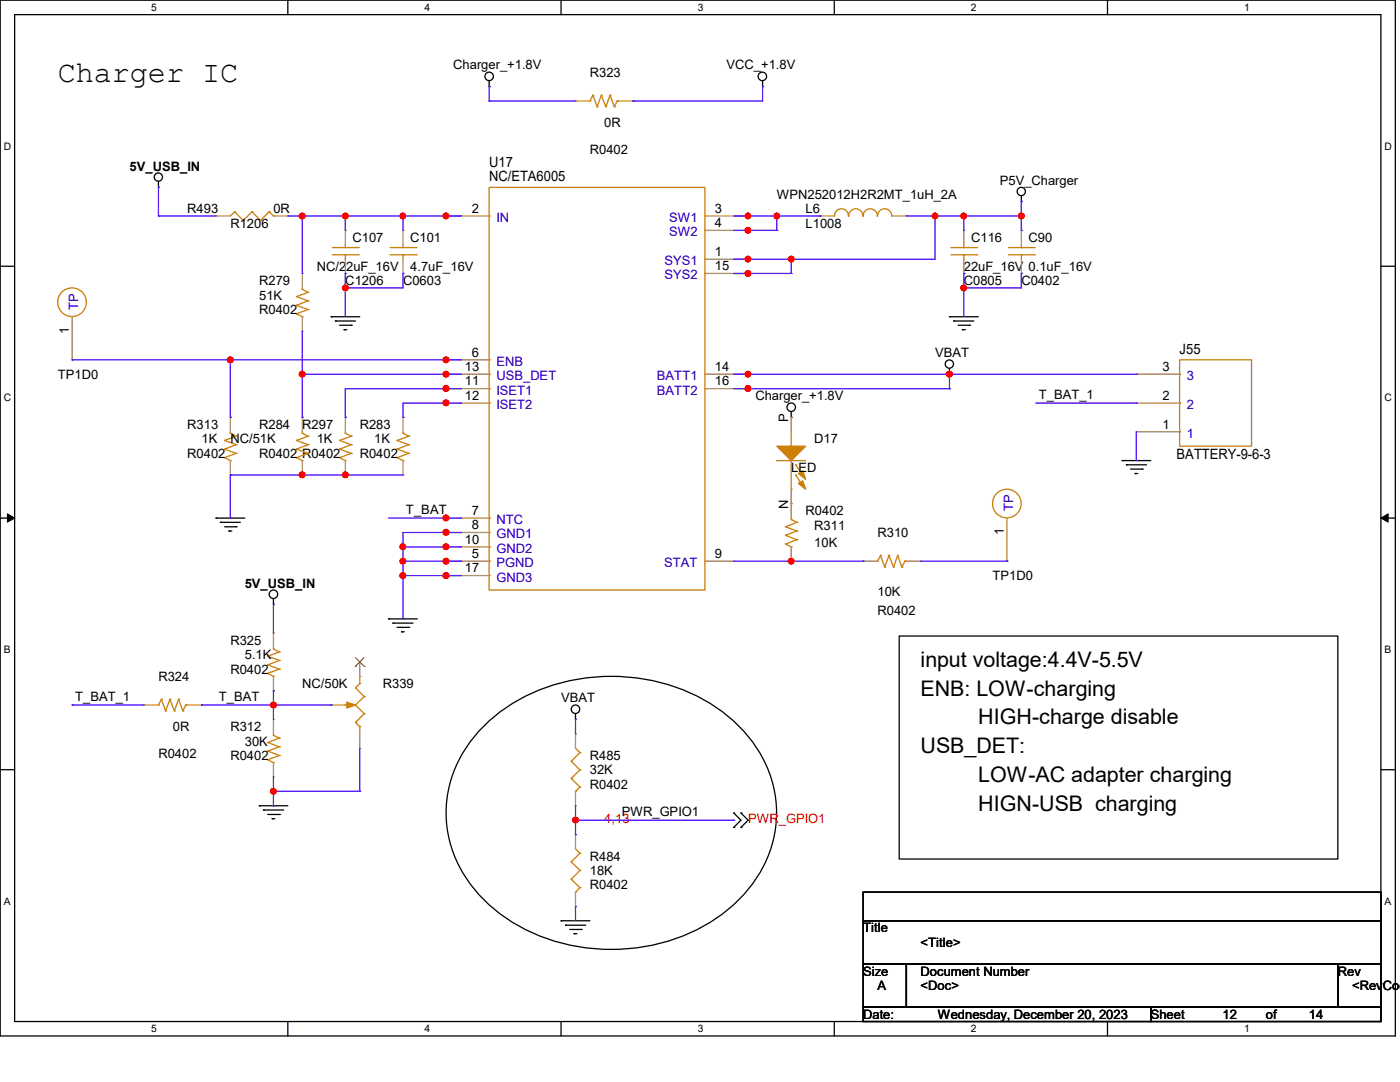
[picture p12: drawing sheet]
<svg xmlns="http://www.w3.org/2000/svg" width="279mm" height="216mm" viewBox="0 0 279 216" stroke-linecap="round" stroke-linejoin="round" font-family="sans-serif">
<path d="M0 0h278.5v206.7h-278.5zM2.9 2.9h272.7v200.9h-272.7z" fill="none" stroke="#000" stroke-width=".25"/>
<g fill="#fff">
<path d="M30.2 .3h1.1v2.3h-1.1z"/>
<path d="M30.2 204.1h1.1v2.3h-1.1z"/>
</g>
<path d="M57.4 0v2.9M57.4 203.8v2.9" fill="none" stroke="#000" stroke-width=".25"/>
<g fill="#fff">
<path d="M84.7 .3h1.1v2.3h-1.1z"/>
<path d="M84.7 204.1h1.1v2.3h-1.1z"/>
</g>
<path d="M112 0v2.9M112 203.8v2.9" fill="none" stroke="#000" stroke-width=".25"/>
<g fill="#fff">
<path d="M139.2 .3h1.1v2.3h-1.1z"/>
<path d="M139.2 204.1h1.1v2.3h-1.1z"/>
</g>
<path d="M166.5 0v2.9M166.5 203.8v2.9" fill="none" stroke="#000" stroke-width=".25"/>
<g fill="#fff">
<path d="M193.8 .3h1.1v2.3h-1.1z"/>
<path d="M193.8 204.1h1.1v2.3h-1.1z"/>
</g>
<path d="M221 0v2.9M221 203.8v2.9" fill="none" stroke="#000" stroke-width=".25"/>
<g fill="#fff">
<path d="M248.3 .3h1.1v2.3h-1.1z"/>
<path d="M248.3 204.1h1.1v2.3h-1.1z"/>
<path d="M.8 28h1.4v2.3h-1.4z"/>
<path d="M276.3 28h1.4v2.3h-1.4z"/>
<path d="M.8 78.2h1.4v2.3h-1.4z"/>
<path d="M276.3 78.2h1.4v2.3h-1.4z"/>
</g>
<path d="M0 53.1h2.9M275.6 53.1h2.9" fill="none" stroke="#000" stroke-width=".25"/>
<g fill="#fff">
<path d="M.8 128.5h1.3v2.2h-1.3z"/>
<path d="M276.3 128.5h1.3v2.2h-1.3z"/>
</g>
<path d="M0 103.4h2.9M275.6 103.4h2.9" fill="none" stroke="#000" stroke-width=".25"/>
<path d="M1.5 102.5l1.4 .9-1.4 .8zM275.6 103.4l1.4-.9v1.7z" fill="#000" stroke="#000" stroke-width=".2"/>
<g fill="#fff">
<path d="M.8 178.7h1.3v2.2h-1.3z"/>
<path d="M276.3 178.7h1.3v2.2h-1.3z"/>
</g>
<g fill="none" stroke="#000" stroke-width=".25">
<path d="M97.6 17.3h.1M97.6 16.1v1.2M152.2 17.3h.1M152.2 16.1v1.2M31.6 37.4h.1M31.6 36.2v1.2M203.8 39.1v1.1M203.8 40.2h.1M66.1 63.2h.1M66.1 63.2h5.7M66.9 64.1h.1M66.9 64.1h4.1"/>
<path d="M67.8 64.9h2.3M68.7 65.8h.1M68.7 65.8h.5M70.1 64.9h.1M189.5 63.2h.1M189.5 74.7h.1M189.5 63.2h5.7M189.5 73.5v1.2M190.3 64.1h.1M190.3 64.1h4.1M191.2 64.9h2.3M192.1 65.8h.1"/>
<path d="M192.1 65.8h.6M193.5 64.9h.1M157.9 83.3h.1M157.9 82.1v1.2M223.9 91.9h.1M223.9 91.9h5.8M224.8 92.8h.1M224.8 92.8h4M225.6 93.6h2.4M226.5 94.5h.1M226.5 94.5h.6M228 93.6h.1"/>
<path d="M43.1 103.4h.1M43.1 103.4h5.8M44 104.2h.1M44 104.2h4M44.8 105.1h2.3M45.7 106h.1M45.7 106h.6M47.1 105.1h.1M54.6 119.5v1.1M54.6 120.6h.1M77.6 123.5h.1M77.6 123.5h5.7"/>
<path d="M78.4 124.3h.1M78.4 124.3h4M79.2 125.2h2.4M80.1 126.1h.1M80.1 126.1h.6M81.6 125.2h.1M179.5 126.9h87.5v44.5h-87.5zM0 153.6h2.9M97.1 144.3a37.1 37.1 0 0 1 32.1-8.7 33.1 33.1 0 0 1 21.7 13.4 23.4 23.4 0 0 1-2.6 29.6 36.3 36.3 0 0 1-31.2 10.5 33.8 33.8 0 0 1-24-13.7 23.4 23.4 0 0 1 2.6-29.6zM114.9 143.6h.1M114.9 142.4v1.2M275.6 153.6h2.9"/>
<path d="M51.7 160.8h.1M51.7 160.8h5.7M52.6 161.6h.1M52.6 161.6h4M53.4 162.5h2.4M54.3 163.4h.1M54.3 163.4h.6M55.8 162.5h.1M146.4 165.1h.1M146.4 162.2h.1M146.4 162.2l1.5 1.5-1.5 1.4M147.9 165.1h.1"/>
<path d="M147.9 162.2h.1M147.9 162.2l1.4 1.5-1.4 1.4M172.3 178h103.3v5.7h-103.3zM112 183.7h.1M112 183.7h5.7M112.9 184.6h.1M112.9 184.6h4M113.7 185.5h2.3M114.6 186.3h.1M114.6 186.3h.5M116 185.5h.1M172.3 183.7h103.3v8.7h-103.3z"/>
<path d="M172.3 192.4h8.6v8.6h-8.6zM180.9 192.4h86.1v8.6h-86.1zM267 192.4h8.6v8.6h-8.6zM172.3 201h57.4v2.8h-57.4zM229.7 201h45.9v2.8h-45.9z"/>
<circle cx="97.6" cy="15.2" r=".85"/>
<circle cx="152.1" cy="15.2" r=".85"/>
<circle cx="31.6" cy="35.3" r=".83"/>
<circle cx="203.8" cy="38.2" r=".83"/>
<circle cx="189.5" cy="72.6" r=".83"/>
<circle cx="157.9" cy="81.3" r=".85"/>
<circle cx="54.6" cy="118.6" r=".85"/>
<circle cx="114.9" cy="141.5" r=".85"/>
</g>
<g fill="none" stroke="#cc8006" stroke-width=".25">
<path d="M118.3 19h.1M118.3 19l.9 2.3M118.3 19l-.6 1.2M120 19h.1M120 19l.9 2.3M120 19l-.8 2.3M121.8 19h.1M121.8 19l.8 2.3M121.8 19l-.9 2.3M97.6 37.4h43.1v80.3h-43.1zM117.7 20.2h.1M119.2 21.3h.1"/>
<path d="M120.9 21.3h.1M122.6 21.3h.1M123.2 20.2h.1M123.2 20.2l-.6 1.1M123.2 20.2h.3M46.8 42.2h.1M46.8 42.2l-.8 .9M46.8 42.2l1.8 1.8M48.6 44h.1M50.3 42.2h.1M50.3 42.2l-1.7 1.8M50.3 42.2l1.7 1.8"/>
<path d="M52 44h.1M53.7 42.2h.1M53.7 42.2l-1.7 1.8M53.7 42.2l.9 .9M54.6 43.1h.1M59.2 59.2h.1M59.2 59.2l2.3 .8M60.3 57.7h.1M60.3 57.7l1.2 .6M60.3 57.4v.3M61.5 58.3h.1M61.5 58.3l-2.3 .9"/>
<path d="M66.3 50.8h5.2M66.3 49.4h5.2M68.9 49.4h.1M68.9 50.8h.1M68.9 48.9v.5M68.9 50.8v.9M71.5 50.8h.1M71.5 49.4h.1M77.9 50.8h5.1M77.9 49.4h5.1M80.4 49.4h.1M80.4 50.8h.1"/>
<path d="M80.4 48.9v.5M80.4 50.8v.9M83 50.8h.1M83 49.4h.1M97.6 43.1h.1M140.7 51.7h.1M140.7 43.1h.1M140.7 46h.1M140.7 54.6h.1M166.5 43.1a1.4 1.4 0 0 1 1.4-1.4 1.4 1.4 0 0 1 1.4 1.4M169.4 43.1a1.42 1.42 0 0 1 1.4-1.4 1.42 1.42 0 0 1 1.4 1.4 1.46 1.46 0 0 1 1-1.3 1.46 1.46 0 0 1 1.6 .4l.3 .9M175.1 43.1a1.42 1.42 0 0 1 1.5-1.4 1.42 1.42 0 0 1 1.4 1.4"/>
<path d="M189.8 50.8h5.1M189.8 49.4h5.1M192.4 49.4h.1M192.4 50.8h.1M192.4 48.9v.5M192.4 50.8v.9M194.9 50.8h.1M194.9 49.4h.1M201.3 50.8h5.1M201.3 49.4h5.1M203.8 49.4h.1M203.8 50.8h.1"/>
<path d="M203.8 48.9v.5M203.8 50.8v.9M206.4 50.8h.1M206.4 49.4h.1M59.2 60.9h.1M59.2 62.6h.1M59.2 60.9l2.3 .9M59.2 62.6l1.1 .6M60.3 63.2h.1M61.5 60h.1M61.5 61.8h.1M61.5 60l-2.3 .9"/>
<path d="M61.5 61.8l-2.3 .8M97.6 71.8h.1M97.6 77.6h.1M97.6 74.7h.1M140.7 74.7h.1M140.7 77.6h.1M235.4 71.8h14.4v17.2h-14.4zM235.4 74.7h.1M44.8 87.9h.1M44.8 89.6h.1M44.8 91.3h.1M44.8 87.9l2.3 .8"/>
<path d="M44.8 89.6l2.3 .9M44.8 91.3l1.2 .6M46 91.9h.1M46 86.4h.1M46 86.4l1.1 .6M46 86.1v.3M47.1 87h.1M47.1 88.7h.1M47.1 90.5h.1M47.1 87l-2.3 .9M47.1 88.7l-2.3 .9M47.1 90.5l-2.3 .8"/>
<path d="M59.2 87.9h.1M59.2 89.6h.1M59.2 91.3h.1M59.2 87.9l2.3 .8M59.2 89.6l2.3 .9M59.2 91.3l1.1 .6M60.3 91.9h.1M60.3 86.4h.1M60.3 86.1v.3M60.3 86.4l1.2 .6M61.5 87h.1M61.5 88.7h.1"/>
<path d="M61.5 90.5h.1M61.5 87l-2.3 .9M61.5 88.7l-2.3 .9M61.5 90.5l-2.3 .8M67.8 87.9h.1M67.8 89.6h.1M67.8 91.3h.1M67.8 87.9l2.3 .8M67.8 89.6l2.3 .9M67.8 91.3l1.1 .6M68.9 91.9h.1M68.9 86.4h.1"/>
<path d="M68.9 86.4l1.2 .6M68.9 86.1v.3M70.1 87h.1M70.1 88.7h.1M70.1 90.5h.1M70.1 87l-2.3 .9M70.1 88.7l-2.3 .9M70.1 90.5l-2.3 .8M79.2 87.9h.1M79.2 89.6h.1M79.2 91.3h.1M79.2 87.9l2.4 .8"/>
<path d="M79.2 89.6l2.4 .9M79.2 91.3l1.2 .6M80.4 91.9h.1M80.4 86.4h.1M80.4 86.4l1.2 .6M80.4 86.1v.3M81.6 87h.1M81.6 88.7h.1M81.6 90.5h.1M81.6 87l-2.4 .9M81.6 88.7l-2.4 .9M81.6 90.5l-2.4 .8"/>
<path d="M97.6 80.4h.1M155 91.9h.1M155 91.9h5.8M157.9 89h.1M157.9 97.6h.1M157.9 86.1v2.9M157.9 91.9v5.7M158.8 92.8h.1M158.8 94.8h.1M158.8 92.8l1.7 2.5M158.8 94.8l1.7 2.6M235.4 86.1h.1"/>
<path d="M235.4 80.4h.1M97.6 112h.1M97.6 103.4h.1M97.6 106.3h.1M97.6 109.1h.1M97.6 114.9h.1M140.7 112h.1M156.8 105.1h.1M156.8 106.8h.1M156.8 108.5h.1M156.8 105.1l2.2 .9M156.8 106.8l2.2 .9"/>
<path d="M156.8 108.5l1.1 .6M157.9 109.1h.1M157.9 103.7h.1M157.9 103.7l1.1 .5M157.9 103.4v.3M159 104.2h.1M159 106h.1M159 107.7h.1M159 104.2l-2.2 .9M159 106l-2.2 .8M159 107.7l-2.2 .8M175.1 112h.1"/>
<path d="M175.7 110.8h.1M175.7 110.8l.9 2.4M175.7 110.8l-.6 1.2M176.6 113.2h.1M177.4 110.8h.1M177.4 110.8l.9 2.4M177.4 110.8l-.8 2.4M178.3 113.2h.1M179.2 110.8h.1M179.2 110.8l.8 2.4M179.2 110.8l-.9 2.4M180 113.2h.1"/>
<path d="M180.6 112h.1M180.6 112l-.6 1.2M180.6 112h.3M32.2 139.5h.1M32.2 139.5l.9 2.4M32.2 139.5l-.6 1.2M33.9 139.5h.1M33.9 139.5l.9 2.4M33.9 139.5l-.8 2.4M35.6 139.5h.1M35.6 139.5l.9 2.4M35.6 139.5l-.8 2.4"/>
<path d="M53.4 130.9h.1M53.4 132.7h.1M53.4 134.4h.1M53.4 130.9l2.4 .9M53.4 132.7l2.4 .8M53.4 134.4l1.2 .6M54.6 135h.1M54.6 129.5h.1M54.6 129.5l1.2 .6M54.6 129.2v.3M55.8 130.1h.1M55.8 131.8h.1"/>
<path d="M55.8 133.5h.1M55.8 130.1l-2.4 .8M55.8 131.8l-2.4 .9M55.8 133.5l-2.4 .9M71 137.2h.1M71 137.2l1.7 1.8M71.8 136.4h.1M71.8 135h.1M71.8 135v1.4M71.8 136.4l-.8 .8M72.7 139h.1M72.7 139l-1.7 1.7"/>
<path d="M31.6 140.7h.1M33.1 141.9h.1M34.8 141.9h.1M36.5 141.9h.1M37.1 140.7h.1M37.1 140.7h.3M37.1 140.7l-.6 1.2M53.4 148.2h.1M53.4 149.9h.1M53.4 151.6h.1M53.4 148.2l2.4 .8M53.4 149.9l2.4 .8"/>
<path d="M53.4 151.6l1.2 .6M54.6 152.2h.1M54.6 146.7h.1M54.6 146.4v.3M54.6 146.7l1.2 .6M55.8 147.3h.1M55.8 149h.1M55.8 150.7h.1M55.8 147.3l-2.4 .9M55.8 149l-2.4 .9M55.8 150.7l-2.4 .9M68.9 140.7h.1"/>
<path d="M68.9 140.7h.6M71 144.1h.1M71 140.7h.1M71 144.1l.8 .9M71 140.7l1.7 1.7M71.8 145h.1M71.8 145v1.4M72.7 142.4h.1M72.7 142.4l-1.7 1.7M114 151.9h.1M114 155.3h.1M114 151.9l1.7 1.7"/>
<path d="M114 155.3l1.7 1.8M114.9 157.9h.1M114.9 149.3l.8 .9M115.7 150.2h.1M115.7 153.6h.1M115.7 157.1h.1M115.7 150.2l-1.7 1.7M115.7 153.6l-1.7 1.7M115.7 157.1l-.8 .8M114 172h.1M114 175.4h.1M114 172l1.7 1.7"/>
<path d="M114 175.4l1.7 1.7M114.9 178h.1M114.9 169.4l.8 .9M115.7 170.3h.1M115.7 173.7h.1M115.7 177.1h.1M115.7 170.3l-1.7 1.7M115.7 173.7l-1.7 1.7M115.7 177.1l-.8 .9"/>
<circle cx="14.4" cy="60.3" r="2.86"/>
<circle cx="200.9" cy="100.5" r="2.86"/>
</g>
<g fill="none" stroke="#a84" stroke-width=".25">
<path d="M114.9 20.2h.1M114.9 20.2h2.8M123.5 20.2h2.8M126.3 20.2h.1M43.1 43.1h.1M43.1 43.1h2.9M54.6 43.1h2.8M57.4 43.1h.1M60.3 54.6h.1M60.3 54.6v2.8M68.9 46h.1M68.9 54.6h.1"/>
<path d="M68.9 46v2.9M68.9 51.7v2.9M80.4 46h.1M80.4 54.6h.1M80.4 46v2.9M80.4 51.7v2.9M89 43.1h.1M89 43.1h8.6M140.7 51.7h8.6M140.7 43.1h8.6M140.7 46h8.6M140.7 54.6h8.6"/>
<path d="M149.3 51.7h.1M149.3 43.1h.1M149.3 46h.1M149.3 54.6h.1M163.7 43.1h.1M163.7 43.1h2.8M178 43.1h2.9M180.9 43.1h.1M192.4 46h.1M192.4 54.6h.1M192.4 46v2.9M192.4 51.7v2.9"/>
<path d="M203.8 46h.1M203.8 54.6h.1M203.8 46v2.9M203.8 51.7v2.9M14.4 71.8h.1M14.4 63.2v8.6M60.3 66.1h.1M60.3 63.2v2.9M89 71.8h.1M89 77.6h.1M89 74.7h.1M89 71.8h8.6"/>
<path d="M89 77.6h8.6M89 74.7h8.6M140.7 77.6h8.6M140.7 74.7h8.6M149.3 74.7h.1M149.3 77.6h.1M226.8 74.7h.1M226.8 74.7h8.6M46 94.8h.1M46 83.3h.1M46 83.3v2.8M46 91.9v2.9"/>
<path d="M60.3 94.8h.1M60.3 83.3h.1M60.3 83.3v2.8M60.3 91.9v2.9M68.9 94.8h.1M68.9 83.3h.1M68.9 83.3v2.8M68.9 91.9v2.9M80.4 94.8h.1M80.4 83.3h.1M80.4 83.3v2.8M80.4 91.9v2.9"/>
<path d="M89 80.4h.1M89 80.4h8.6M157.9 83.3h.1M157.9 83.3v2.8M157.9 97.6v5.8M226.8 86.1h.1M226.8 80.4h.1M226.8 80.4h8.6M226.8 86.1h8.6M89 112h.1M89 103.4h.1M89 106.3h.1"/>
<path d="M89 109.1h.1M89 114.9h.1M89 112h8.6M89 103.4h8.6M89 106.3h8.6M89 109.1h8.6M89 114.9h8.6M140.7 112h5.7M146.4 112h.1M157.9 112h.1M157.9 100.5h.1M157.9 109.1v2.9"/>
<path d="M172.3 112h.1M172.3 112h2.8M180.9 112h2.8M183.7 112h.1M201 112h.1M201 103.4v8.6M54.6 137.8h.1M54.6 126.3h.1M54.6 126.3v2.9M54.6 135v2.8M71.8 132.1h.1M71.8 132.1v2.9"/>
<path d="M28.7 140.7h.1M28.7 140.7h2.9M37.4 140.7h2.8M40.2 140.7h.1M54.6 155h.1M54.6 143.6h.1M54.6 143.6v2.8M54.6 152.2v2.8M66.1 140.7h.1M66.1 140.7h2.8M71.8 149.3h.1M71.8 146.4v2.9"/>
<path d="M114.9 146.4h.1M114.9 146.4v2.9M114.9 157.9v2.9M114.9 160.8h.1M114.9 166.5h.1M114.9 166.5v2.9M114.9 178v2.9M114.9 180.9h.1"/>
</g>
<g fill="#cc8006" stroke="#cc8006" stroke-width=".25">
<path d="M69.2 140.1l1.8 .6-1.8 .6z"/>
<path d="M155 89h5.8l-2.9 2.9z"/>
<path d="M159.3 94.5l.9-.6 .6 1.7z"/>
<path d="M159.3 96.5l.9-.6 .6 1.7z"/>
</g>
<path d="M70.9 133h.1M71 131.2l1.7 1.8M72.6 131.2l-1.7 1.8M72.7 133h.1" fill="none" stroke="#804000" stroke-width=".2"/>
<g fill="none" stroke="#4200ff" stroke-width=".25">
<path d="M97.6 17.3h.1M97.6 17.3v2.9M152.2 17.3h.1M152.2 17.3v2.9h-25.9M31.6 37.4h.1M31.6 37.4v5.7M97.6 20.2h.1M97.6 20.2h17.3M126.3 20.2h.1M31.6 43.1h.1M31.6 43.1h11.5M57.4 43.1h34.5"/>
<path d="M60.3 43.1h.1M60.3 43.1v11.5M68.9 43.1h.1M68.9 54.6h.1M68.9 57.4h.1M68.9 43.1v2.9M68.9 54.6v8.6M80.4 43.1h.1M80.4 54.6h.1M80.4 43.1v2.9M80.4 54.6v2.8h-11.5M89 43.1h.1"/>
<path d="M91.9 43.1h.1M146.4 43.1h17.3M146.4 46h8.6M146.4 54.6h11.5M149.3 43.1h.1M149.3 46h.1M149.3 51.7h.1M149.3 54.6h.1M155 43.1h.1M155 46h.1M155 43.1v2.9M157.9 51.7h.1"/>
<path d="M157.9 54.6h.1M157.9 51.7v2.9M163.7 43.1h.1M180.9 43.1h22.9M186.6 43.1h.1M186.6 43.1v8.6h-40.2M192.4 43.1h.1M192.4 54.6h.1M192.4 57.4h.1M192.4 43.1v2.9M192.4 54.6v8.6M203.8 40.2h.1"/>
<path d="M203.8 43.1h.1M203.8 46h.1M203.8 54.6h.1M203.8 40.2v5.8M203.8 54.6v2.8h-11.4M14.4 71.8h.1M14.4 71.8h77.5M46 71.8v11.5M60.3 74.7h.1M60.3 66.1v17.2M60.3 74.7h31.6M89 71.8h.1"/>
<path d="M89 74.7h.1M89 77.6h.1M91.9 77.6h.1M91.9 71.8h.1M91.9 74.7h.1M91.9 77.6h-23v5.7M146.4 74.7h80.4M146.4 77.6h43.1M149.3 74.7h.1M149.3 77.6h.1M189.5 77.6h.1M189.5 74.7h.1"/>
<path d="M189.5 74.7v2.9M226.8 74.7h.1M46 83.3h.1M46 94.8h.1M46 94.8v8.6M46 94.8h34.4M60.3 83.3h.1M60.3 94.8h.1M68.9 83.3h.1M68.9 94.8h.1M80.4 83.3h.1M89 80.4h.1"/>
<path d="M91.9 80.4h.1M91.9 80.4h-11.5v2.9M206.7 80.4h20.1M226.8 80.4h.1M226.8 91.9h.1M226.8 86.1v5.8M46 103.4h.1M77.6 103.4h14.3M80.4 109.1h.1M80.4 112h.1M80.4 114.9h.1M80.4 109.1h11.5"/>
<path d="M80.4 112h11.5M80.4 114.9h11.5M89 103.4h.1M89 106.3h.1M89 109.1h.1M89 112h.1M89 114.9h.1M91.9 106.3h.1M91.9 103.4h.1M91.9 114.9h.1M91.9 109.1h.1M91.9 112h.1"/>
<path d="M91.9 106.3h-11.5v17.2M146.4 112h25.9M157.9 112h.1M172.3 112h.1M183.7 112h17.3M201 112h.1M54.6 120.6h.1M54.6 137.8h.1M54.6 120.6v5.7M54.6 137.8v5.8M80.4 123.5h.1M14.4 140.7h.1"/>
<path d="M14.4 140.7h14.3M40.2 140.7h.1M40.2 140.7h25.9M54.6 140.7h.1M54.6 157.9h.1M54.6 155v5.8M54.6 157.9h17.2M66.1 140.7h.1M71.8 157.9h.1M71.8 149.3v8.6M114.9 143.6h.1M114.9 143.6v2.8"/>
<path d="M54.6 160.8h.1M114.9 163.7h.1M114.9 166.5h.1M114.9 160.8v5.7M114.9 163.7h31.5M146.4 163.7h.1M114.9 180.9h.1M114.9 180.9v2.8"/>
</g>
<g fill="#f00" stroke="#f00" stroke-width=".25">
<circle cx="60.3" cy="43.1" r=".56"/>
<circle cx="68.9" cy="43.1" r=".55"/>
<circle cx="80.4" cy="43.1" r=".55"/>
<circle cx="89" cy="43.1" r=".56"/>
<circle cx="149.3" cy="43.1" r=".55"/>
<circle cx="155" cy="43.1" r=".55"/>
<circle cx="186.6" cy="43.1" r=".55"/>
<circle cx="192.3" cy="43.1" r=".55"/>
<circle cx="203.8" cy="43.1" r=".56"/>
<circle cx="157.9" cy="51.7" r=".55"/>
<circle cx="192.3" cy="57.4" r=".55"/>
<circle cx="68.9" cy="57.4" r=".55"/>
<circle cx="46" cy="71.8" r=".56"/>
<circle cx="89" cy="71.8" r=".56"/>
<circle cx="60.3" cy="74.7" r=".56"/>
<circle cx="89" cy="74.7" r=".56"/>
<circle cx="189.5" cy="74.7" r=".56"/>
<circle cx="89" cy="77.5" r=".56"/>
<circle cx="89" cy="80.4" r=".56"/>
<circle cx="60.3" cy="94.7" r=".56"/>
<circle cx="68.9" cy="94.7" r=".55"/>
<circle cx="89" cy="103.4" r=".56"/>
<circle cx="80.4" cy="109.1" r=".55"/>
<circle cx="80.4" cy="112" r=".55"/>
<circle cx="80.4" cy="114.9" r=".55"/>
<circle cx="157.9" cy="112" r=".55"/>
<circle cx="54.6" cy="140.7" r=".55"/>
<circle cx="54.6" cy="157.9" r=".55"/>
<circle cx="89" cy="106.2" r=".56"/>
<circle cx="149.3" cy="77.5" r=".55"/>
<circle cx="149.3" cy="46" r=".55"/>
<circle cx="149.3" cy="74.7" r=".55"/>
<circle cx="89" cy="114.9" r=".56"/>
<circle cx="89" cy="109.1" r=".56"/>
<circle cx="89" cy="112" r=".56"/>
<circle cx="149.3" cy="54.6" r=".55"/>
<circle cx="149.3" cy="51.7" r=".55"/>
<circle cx="114.9" cy="163.6" r=".55"/>
</g>
<text font-size="6" x="11.5" y="16.3">Charger IC</text>
<g font-size="4.3">
<text x="183.7" y="133.1">input voltage:4.4V-5.5V</text>
<text x="183.7" y="138.8">ENB: LOW-charging</text>
<text x="195.2" y="144.5">HIGH-charge disable</text>
<text x="183.7" y="150.3">USB_DET:</text>
<text x="195.2" y="161.8">HIGN-USB charging</text>
<text x="195.2" y="156">LOW-AC adapter charging</text>
</g>
<g font-size="2.8">
<text x="97.6" y="33.3">U17</text>
<text x="97.6" y="36.2">NC/ETA6005</text>
<text x="235.4" y="70.6">J55</text>
<text x="234.8" y="91.6">BATTERY-9-6-3</text>
</g>
<g font-size="2.6">
<text x="90.5" y="13.8">Charger_+1.8V</text>
<text x="117.7" y="15.3">R323</text>
<text x="145" y="13.8">VCC_+1.8V</text>
<text x="120.6" y="25.4">0R</text>
<text x="25.9" y="34">5V_USB_IN</text>
<text x="117.7" y="30.8">R0402</text>
<text x="155" y="39.7">WPN252012H2R2MT_1uH_2A</text>
<text x="199.5" y="36.8">P5V_Charger</text>
<text x="37.4" y="42.5">R493</text>
<text x="46" y="45.4">R1206</text>
<text x="54.6" y="42.5">0R</text>
<text x="94.2" y="42.5">2</text>
<text x="142.7" y="42.5">3</text>
<text x="142.7" y="45.3">4</text>
<text x="160.8" y="42.5">L6</text>
<text x="160.8" y="45.4">L1008</text>
<text x="70.4" y="48.3">C107</text>
<text x="81.9" y="48.3">C101</text>
<text x="142.7" y="51.1">1</text>
<text x="142.7" y="53.9">15</text>
<text x="193.8" y="48.3">C116</text>
<text x="205.3" y="48.3">C90</text>
<text x="51.7" y="56.9">R279</text>
<text x="51.7" y="59.8">51K</text>
<text x="63.2" y="54.1">NC/22uF_16V</text>
<text x="68.9" y="56.9">C1206</text>
<text x="80.4" y="56.9">C0603</text>
<text x="81.9" y="54.1">4.7uF_16V</text>
<text x="192.4" y="54.1">22uF_16V</text>
<text x="192.4" y="56.9">C0805</text>
<text x="203.8" y="56.9">C0402</text>
<text x="205.3" y="54.1">0.1uF_16V</text>
<text x="51.7" y="62.7">R0402</text>
<text x="13.8" y="66.6" transform="rotate(-90 13.8 66.6)">1</text>
<text x="94.2" y="71.2">6</text>
<text x="186.6" y="71.2">VBAT</text>
<text x="11.5" y="75.6">TP1D0</text>
<text x="92.8" y="76.9">11</text>
<text x="92.8" y="74">13</text>
<text x="142.7" y="74">14</text>
<text x="142.7" y="76.9">16</text>
<text x="232" y="74">3</text>
<text x="92.8" y="79.8">12</text>
<text x="150.7" y="79.9">Charger_+1.8V</text>
<text x="207.3" y="79.6">T_BAT_1</text>
<text x="232" y="79.8">2</text>
<text x="37.4" y="85.6">R313</text>
<text x="40.2" y="88.5">1K</text>
<text x="46" y="88.5">NC/51K</text>
<text x="51.7" y="85.6">R284</text>
<text x="60.3" y="85.6">R297</text>
<text x="63.2" y="88.5">1K</text>
<text x="71.8" y="85.6">R283</text>
<text x="74.7" y="88.5">1K</text>
<text x="157.3" y="84.2" transform="rotate(-90 157.3 84.2)">P</text>
<text x="162.5" y="88.5">D17</text>
<text x="232" y="85.5">1</text>
<text x="37.4" y="91.4">R0402</text>
<text x="51.7" y="91.4">R0402 R0402</text>
<text x="71.8" y="91.4">R0402</text>
<text x="157.9" y="94.2">LED</text>
<text x="157.3" y="101.5" transform="rotate(-90 157.3 101.5)">N</text>
<text x="81" y="102.6">T_BAT</text>
<text x="94.2" y="102.7">7</text>
<text x="94.2" y="105.6">8</text>
<text x="160.8" y="102.8">R0402</text>
<text x="162.5" y="105.7">R311</text>
<text x="175.1" y="107.1">R310</text>
<text x="200.3" y="106.8" transform="rotate(-90 200.3 106.8)">1</text>
<text x="92.8" y="108.5">10</text>
<text x="94.2" y="111.3">5</text>
<text x="142.7" y="111.3">9</text>
<text x="162.5" y="109.1">10K</text>
<text x="48.9" y="117.3">5V_USB_IN</text>
<text x="92.8" y="114.2">17</text>
<text x="175.1" y="118.9">10K</text>
<text x="198.1" y="115.7">TP1D0</text>
<text x="175.1" y="122.6">R0402</text>
<text x="46" y="128.7">R325</text>
<text x="48.9" y="131.5">5.1K</text>
<text x="31.6" y="135.8">R324</text>
<text x="46" y="134.4">R0402</text>
<text x="60.3" y="137.3">NC/50K</text>
<text x="76.4" y="137.3">R339</text>
<text x="15" y="139.9">T_BAT_1</text>
<text x="43.7" y="139.9">T_BAT</text>
<text x="112" y="140.2">VBAT</text>
<text x="34.5" y="145.9">0R</text>
<text x="46" y="145.9">R312</text>
<text x="48.9" y="148.8">30K</text>
<text x="31.6" y="151.3">R0402</text>
<text x="46" y="151.6">R0402</text>
<text x="117.7" y="151.6">R485</text>
<text x="117.7" y="154.5">32K</text>
<text x="117.7" y="157.4">R0402</text>
<text x="124.1" y="162.9">PWR_GPIO1</text>
<text x="117.7" y="171.7">R484</text>
<text x="117.7" y="174.6">18K</text>
<text x="117.7" y="177.5">R0402</text>
<text x="172.3" y="186.1">Title</text>
<text x="183.7" y="188.9">&lt;Title&gt;</text>
<text x="172.3" y="194.7">Size</text>
<text x="175.1" y="197.6">A</text>
<text x="183.7" y="194.7">Document Number</text>
<text x="183.7" y="197.6">&lt;Doc&gt;</text>
<text x="267" y="194.7">Rev</text>
<text x="269.8" y="197.6">&lt;RevCod</text>
<text x="172.3" y="203.3">Date:</text>
<text x="187.2" y="203.3">Wednesday, December 20, 2023</text>
<text x="229.7" y="203.3">Sheet</text>
<text x="244" y="203.3">12</text>
<text x="252.6" y="203.3">of</text>
<text x="261.2" y="203.3">14</text>
</g>
<g font-size="2.6" fill="#00c">
<text x="99.1" y="44.3">IN</text>
<text x="133.5" y="44.3">SW1</text>
<text x="133.5" y="47.2">SW2</text>
<text x="132.6" y="52.9">SYS1</text>
<text x="132.6" y="55.8">SYS2</text>
<text x="15.6" y="61.8" transform="rotate(-90 15.6 61.8)">TP</text>
<text x="99.1" y="73">ENB</text>
<text x="99.1" y="75.9">USB_DET</text>
<text x="131.1" y="75.9">BATT1</text>
<text x="236.9" y="75.9">3</text>
<text x="99.1" y="78.7">ISET1</text>
<text x="99.1" y="81.6">ISET2</text>
<text x="131.1" y="78.7">BATT2</text>
<text x="236.9" y="81.6">2</text>
<text x="236.9" y="87.3">1</text>
<text x="202.2" y="101.9" transform="rotate(-90 202.2 101.9)">TP</text>
<text x="99.1" y="104.6">NTC</text>
<text x="99.1" y="107.4">GND1</text>
<text x="99.1" y="113.2">PGND</text>
<text x="99.1" y="110.3">GND2</text>
<text x="132.5" y="113.2">STAT</text>
<text x="99.1" y="116">GND3</text>
</g>
<g font-size="2.6" fill="#f00">
<text x="120.6" y="164.3">4,13</text>
<text x="149.3" y="164.3">PWR_GPIO1</text>
</g>
<g font-size="2.1">
<text x="30.2" y="2.2">5</text>
<text x="84.7" y="2.2">4</text>
<text x="139.2" y="2.2">3</text>
<text x="193.8" y="2.2">2</text>
<text x="248.3" y="2.2">1</text>
<text x=".8" y="29.8">D</text>
<text x="276.3" y="29.8">D</text>
<text x=".8" y="80.1">C</text>
<text x="276.3" y="80.1">C</text>
<text x=".8" y="130.3">B</text>
<text x="276.3" y="130.3">B</text>
<text x=".8" y="180.5">A</text>
<text x="276.3" y="180.5">A</text>
<text x="30.2" y="206">5</text>
<text x="84.7" y="206">4</text>
<text x="139.2" y="206">3</text>
<text x="193.8" y="206">2</text>
<text x="248.3" y="206">1</text>
</g>
</svg>
